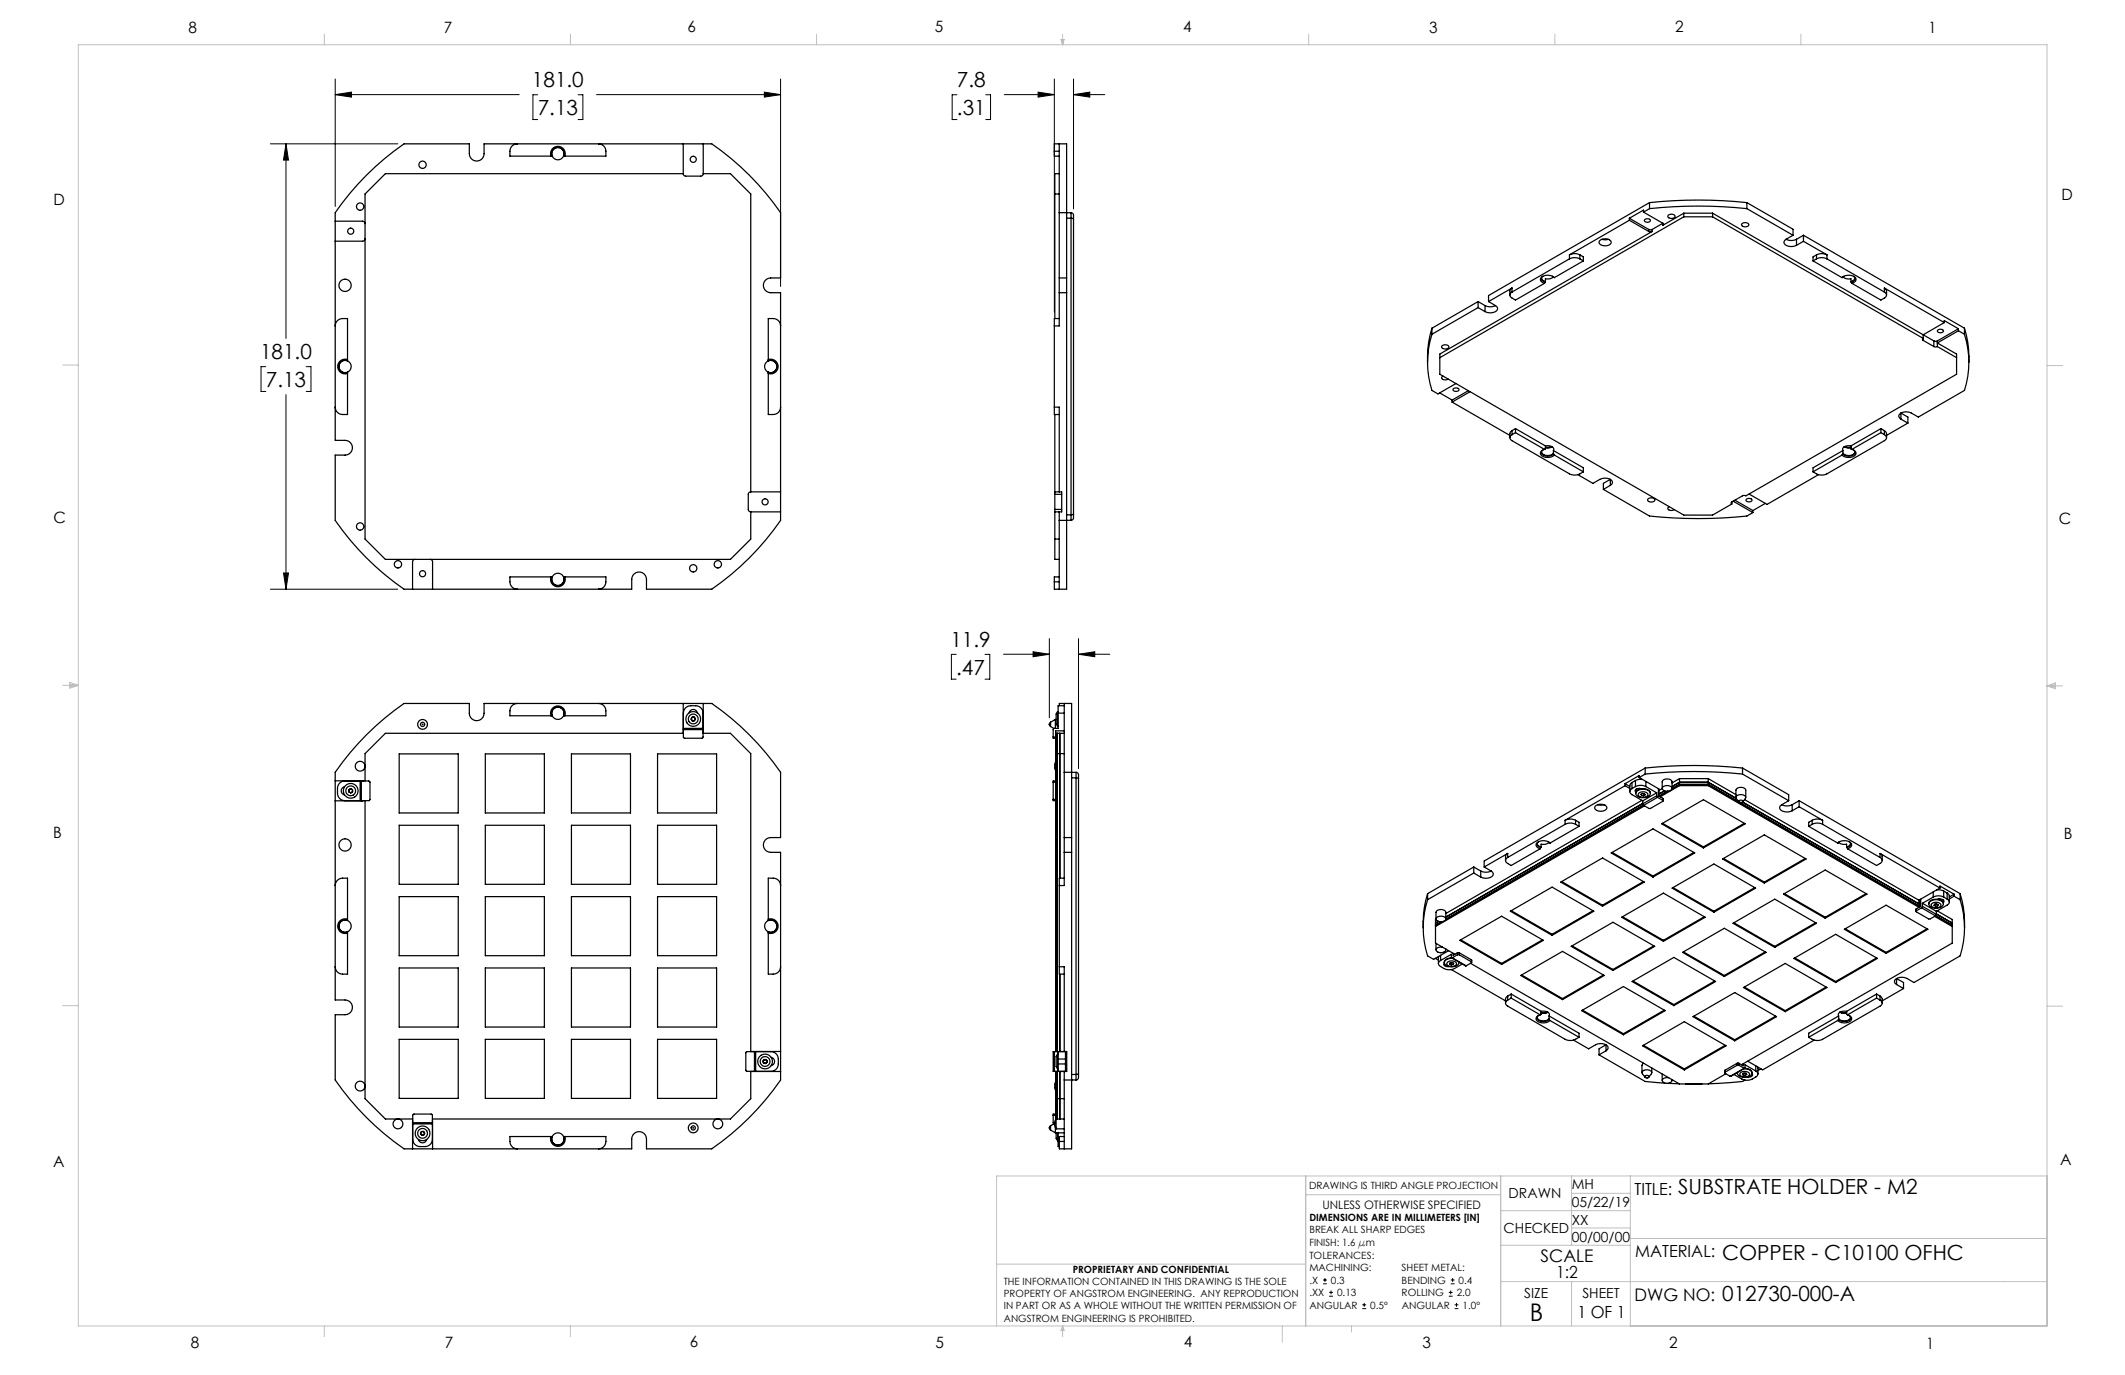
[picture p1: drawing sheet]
<svg xmlns="http://www.w3.org/2000/svg" width="432mm" height="279mm" viewBox="0 0 432 279" stroke-linecap="round" stroke-linejoin="round" font-family="sans-serif">
<g fill="none" stroke="#c0c0c0" stroke-width=".2">
<path d="M15.9 9.1h400.1v260.3h-400.1zM65.9 6.9v2.2M115.9 6.9v2.2M165.9 6.9v2.2M215.6 8h.6l-.3 1.1zM215.7 8l.2 1.1M215.9 6.9v2.2M216 8l-.1 1.1M265.9 6.9v2.2M315.9 6.9v2.2M365.9 6.9v2.2M12.7 74.2h3.2"/>
<path d="M416 74.3h3.1M12.7 139.3h3.2M14.2 139l1.7 .3M14.2 138.7l1.7 .6-1.7 .5zM15.9 139.3l-1.7 .2M416 139.4h3.1M416 139.4l1.7-.6v1.1zM416 139.4l1.7 .2M417.7 139.1l-1.7 .3M12.7 204.4h3.2M416 204.5h3.1M265.3 239v30.4"/>
<path d="M304.9 239v30.4M319.3 239v14M331.3 239v30.4M416 239h-213.5v30.4M202.5 256.9h62.8M265.3 242.8h39.6M304.9 246h26.4M304.9 253h26.4M319.3 242.5h12M319.3 249.5h12M331.3 251.7h84.7M65.9 269.4v2.2"/>
<path d="M115.9 269.4v2.2M215.9 269.4v2.2M215.9 269.4l.3 .9h-.6zM260.6 269.4v3.3M274.6 269.4v1.3M304.9 260.4h111.1M319.3 260.4v9"/>
</g>
<g fill="none" stroke="#000" stroke-width=".2">
<path d="M68.1 19.2l3.3-.5v1zM68.1 19.2h37.4M68.1 16.1v25.8M109.3 19.3h-1v5h1M117.5 19.3h.9v5h-.9M121.2 19.2h37.4M155.3 18.7l3.3 .5-3.3 .5zM158.6 16.1v42.1M194.4 19.3h-.9v5h.9M200.3 19.3h1v5h-1M204.1 19.2h10.1M210.9 18.7l3.3 .5-3.3 .5z"/>
<path d="M214.2 16.1v47.4M218.1 19.2l3.3-.5v1zM218.1 19.2h6.4M218.1 16.1v26.4M54.9 29.2h25.9M58.1 29.2v39.6M58.1 29.2l.5 3.3h-1zM54 74.5h-1v5h1M62.2 74.5h1v5h-1M58.1 80.2v39.5M54.9 119.7h25.9M57.6 116.4h1l-.5 3.3z"/>
<path d="M194.3 133h-1v5h1M200.2 133h.9v5h-.9M203.9 132.9h9.3M209.9 132.4l3.3 .5-3.3 .6zM213.2 129.8v16.1M219.2 132.9l3.3-.5v1.1zM219.2 132.9h6.3M219.2 129.8v26.4M269.2 259.7v.8M295.2 259.7v.8M268.8 260.9h.8M268.8 260.1h.8"/>
<path d="M270.1 263.4h.8M270.1 262.6h.8M270.5 262.2v.8M276.8 265.9h.8M276.8 265.1h.8M277.2 264.8v.7M294.4 263.4h.8M294.4 262.6h.8M294.8 262.2v.8M294.8 260.9h.8M294.8 260.1h.8M295.6 265.9h.7"/>
<path d="M295.6 265.1h.7M296 264.8v.7"/>
</g>
<path d="M57.6 116.4h1l-.5 3.3zM58.1 29.2l.5 3.3h-1zM68.1 19.2l3.3-.5v1zM155.3 18.7l3.3 .5-3.3 .5zM218.1 19.2l3.3-.5v1zM210.9 18.7l3.3 .5-3.3 .5zM219.2 132.9l3.3-.5v1.1zM209.9 132.4l3.3 .5-3.3 .6z" fill="#000"/>
<g fill="none" stroke="#000" stroke-width=".25">
<path d="M74.5 35.6a55 55 0 0 1 7.6-6.4h13.3v2a1.5 1.5 0 0 0 1.5 1.5 1.5 1.5 0 0 0 1.5-1.5v-2h46.2a55 55 0 0 1 14 14v13.3h-2a1.5 1.5 0 0 0-1.5 1.5 1.5 1.5 0 0 0 1.5 1.5h2v46.2a55 55 0 0 1-14 14h-13.2v-2a1.5 1.5 0 0 0-1.5-1.5 1.5 1.5 0 0 0-1.5 1.5v2h-46.3a55 55 0 0 1-14-14v-13.2h2a1.5 1.5 0 0 0 1.5-1.5 1.5 1.5 0 0 0-1.5-1.5h-2v-46.3a55 55 0 0 1 6.4-7.6zM105.1 29.2a1.5 1.5 0 0 0-1.5 1.5v1h8.6M112 31.7a1.5 1.5 0 0 1 1.4-2 1.5 1.5 0 0 1 1.4 2M112.2 31.7a1.29 1.29 0 0 1 1.2-1.8 1.29 1.29 0 0 1 1.2 1.8M112.2 31.7h.1M112.2 31.7a1.25 1.25 0 0 1 1.2-1.7 1.25 1.25 0 0 1 1.1 1.7M112.2 31.7a1.25 1.25 0 0 0 1.2 .8 1.25 1.25 0 0 0 1.1-.8M114.5 31.7h.1M121.6 29.2a1.5 1.5 0 0 1 1.5 1.5v1h-8.5M138.8 35.3l.2 .3 .3 .2h3.2l.3-.2 .1-.3M138.8 35.3h-60.5l-4.1 4.1v70.1l4.1 4.2h70.1l4.2-4.2v-5.5M138.8 29.2v6.1"/>
<path d="M142.9 35.3h5.5l4.2 4.1v60.5M142.9 29.2v6.1M214.2 30.7v-1.5h2.5v27.3M214.2 30.7v1h1M214.2 30.7h1M214.3 39.4h.9M215.2 29.2v14M215.2 35.3h-.9v29.4M68.1 44.9h5.6l.3 .2 .2 .3M74.2 48.5l-.2 .4-.3 .1h-5.6M215.2 56.5v3M215.2 56.5h1.5"/>
<path d="M215.2 59.5h1.5M215.2 59.5v6.7h-1M215.2 43.2v13.3M215.2 43.2h2.4M216.7 56.5v3M216.7 44.3l1.1 .1 .3 .1M216.7 59.5v46.2M217.6 43.2l.4 .2 .1 .3v61.5l-.1 .4-.4 .1M217.6 43.2v62.5M307.2 58.5l-.4 .5v1M307.2 58.5v.8M307.2 58.5l-4.7 2.8"/>
<path d="M313.2 56.5a.79 .79 0 0 0 .8 .7M313.5 56.1l-.3 .5 .1 .3 .7 .4M313.8 57.6l-5.8 3.4-.8-.4a.65 .65 0 0 1-.4-.6 .65 .65 0 0 1 .4-.7M314 57.3l-.2 .3M314 57.2v.1M315.5 56.1l.2 .2M315.6 56.3l-.5 .3h-1.1v.6M315.7 56.3h.1M315.7 56.3l.1 .1M315.8 56.4a2.03 2.03 0 0 0-2.8 .2 .82 .82 0 0 0 .8 1M318.9 51.8a2.34 2.34 0 0 1 2.1 0M318.9 52.6a2.34 2.34 0 0 1 2.1 0"/>
<path d="M318.9 51.8v.8M318.9 52.6l-11.7 6.7M321 51.8l.7 .4v.8M321 51.8v.8M321 52.6l.7 .4M321.7 53l-5.9 3.4M325 49a1.56 1.56 0 0 1 2.4 .2 1.44 1.44 0 0 1-2.5 0zM325.5 48.6l.7 .1 .6-.1M331.1 44.8l-12.2 7M331.1 44.4v.4M331.1 44.4l3.9 2.2M331.1 44.8l3.9 2.2"/>
<path d="M334 43.1l3.9 2.3M334 43.1v-.4l-2.9 1.7M334.2 44.7a.64 .64 0 0 1 .6-.3 .64 .64 0 0 1 .5 .5 .64 .64 0 0 1-.6 .3 .64 .64 0 0 1-.5-.5zM335 46.6h.7M335 47h.7M335 46.6v.4M335.2 42.4a94.8 94.8 0 0 1 19.8 0M335.2 41.2a94.8 94.8 0 0 1 19.8 0M335.2 42.4l-1.2 .7M335.2 41.2v1.2M335.2 41.2l-32.7 18.9v1.2M335.7 47l-43.1 24.9v4.1l49.6 28.7h5.8l3.9-2.3"/>
<path d="M335.7 46.6v.4M337.9 45.4l.1 .2-.1 .2M337.9 45.4l-2.2 1.2M337.9 45.4v.4M338.9 43.8l.7-.3a.54 .54 0 0 1 .7 .6l-.7 .3a.54 .54 0 0 1-.7-.6zM342.2 43.3h5.8M342.2 43.3l-4.3 2.5M342.2 43.3v.8M342.2 44.1h5.8M342.2 44.1l-49.6 28.6M348 44.1l42.8 24.7-.2 .2 .2 .2M348 43.3l42.8 24.7"/>
<path d="M348 43.3v.8M353.9 45.5l.7-.3a.54 .54 0 0 1 .7 .6l-.7 .3a.54 .54 0 0 1-.7-.6zM355 42.4l9.3 5.4M355 41.2v1.2M355 41.2l9.3 5.4v1.2M362.9 48.6l-.4 .6a1.54 1.54 0 0 0 2.1 .8l.4-.2M362.9 48.6a2.32 2.32 0 0 0 2.1 0M364.3 47.8l-1.4 .8M365 48.6v1.2M366.5 49l4.7 2.8M366.5 49l-1.5 .8M366.5 47.8l32.7 18.9"/>
<path d="M366.5 47.8v1.2M366.5 47.8l-1.5 .8M368.4 53l5.9 3.4M369.1 51.8a2.34 2.34 0 0 1 2.1 0M369.1 52.6a2.34 2.34 0 0 1 2.1 0M369.1 51.8l-.7 .4v.8M369.1 52.6l-.7 .4M369.1 51.8v.8M371.2 51.8v.8M371.2 52.6l11.7 6.7M374.3 56.4a2.03 2.03 0 0 1 2.8 .2 .82 .82 0 0 1-.8 1M374.5 56.3l-.2 .1"/>
<path d="M374.5 56.3h.1M374.5 56.3l.6 .3h1v.6M374.7 56.1l-.2 .2M376.1 57.2v.1M376.1 57.3l.2 .3M376.3 57.6l5.9 3.4 .7-.4a.65 .65 0 0 0 .4-.6 .65 .65 0 0 0-.4-.7M376.6 56.1l.3 .5-.1 .3-.7 .4M376.9 56.5a.79 .79 0 0 1-.8 .7M382.9 58.5l.4 .5v1M382.9 58.5l12.2 7.1M382.9 58.5v.8M68.1 66.2a1.5 1.5 0 0 1 1.5-1.5h1v8.6"/>
<path d="M70.6 75.7v8.5a2.03 2.03 0 0 1-2.2-.6l-.3-.9M70.6 73.1a1.5 1.5 0 0 0-2 1.4 1.5 1.5 0 0 0 2 1.4M70.6 73.3a1.29 1.29 0 0 0-1.8 1.2 1.29 1.29 0 0 0 1.8 1.2M70.6 73.3a1.25 1.25 0 0 0-1.7 1.2 1.25 1.25 0 0 0 1.7 1.1M70.6 73.3h.1M70.6 75.6h.1M70.6 73.3a1.25 1.25 0 0 1 .8 1.2 1.25 1.25 0 0 1-.8 1.1M156.1 75.7v8.5a2.03 2.03 0 0 0 2.3-.6l.2-.9M156.1 73.1a1.5 1.5 0 0 1 2 1.4 1.5 1.5 0 0 1-2 1.4M156.1 73.3a1.29 1.29 0 0 1 1.8 1.2 1.29 1.29 0 0 1-1.8 1.2M156.1 73.3a1.25 1.25 0 0 1 1.8 1.2 1.25 1.25 0 0 1-1.8 1.1M156.1 75.7h.1"/>
<path d="M156.1 73.3h.1M156.1 73.3a1.25 1.25 0 0 0-.7 1.2 1.25 1.25 0 0 0 .7 1.1M158.6 66.2a1.5 1.5 0 0 0-1.5-1.5h-1v8.6M214.2 66.2v16.5M215.2 64.7h-1v1.5M291 67.9a18.6 18.6 0 0 0 0 11.4l1.2 .7 3.6-2.1M291 66.7a19.8 19.8 0 0 0-.9 6.9M291 66.7v1.2M292.5 79.8l2.6 1.5M293 70.3l.7-.2a.54 .54 0 0 1 .7 .6l-.7 .2a.54 .54 0 0 1-.7-.6zM293.2 76.4l-.3 .4a.9 .9 0 0 0 1.4 .2M295.3 79a.64 .64 0 0 1 .7-.2 .64 .64 0 0 1 .4 .5 .64 .64 0 0 1-.6 .3 .64 .64 0 0 1-.5-.6z"/>
<path d="M298.4 79.4l-3.3 1.9M298.7 79.6l-3.6 2.1M300.3 62.5l-9.3 5.4M300.3 62.5l1.5 .8M300.3 61.3v1.2M300.3 61.3l-9.3 5.4M300.3 61.3l1.5 .8M301.8 62.1a2.34 2.34 0 0 0 2.1 0M301.8 62.1v1.2M302.5 61.3l1.4 .8M303.9 62.1l.4 .5a1.54 1.54 0 0 1-2.1 .9l-.4-.2M390.8 69.2l2.2 1.2"/>
<path d="M390.8 68v1.2M390.8 68l2.2 1.3M393 70.4h.7M393 69.3h.7M393 69.3v1.1M393.7 70.4l3.9 2.3M393.7 69.3v1.1M393.7 67.1a.64 .64 0 0 1 .7-.2 .64 .64 0 0 1 .5 .5 .64 .64 0 0 1-.7 .2 .64 .64 0 0 1-.5-.5zM395.1 65.6l-4.3 2.4M395.1 65.6v-.5l2.9 1.7M398 67.2l-4.3 2.5 3.9 2.2v4.1l-42.8 24.8-.7-.1-2.2 1.3M398 67.2l1.2 .7"/>
<path d="M398 66.8v.4M398 66.8l-4.3 2.5M399.2 67.9a18.6 18.6 0 0 1 0 11.4l-9.4 5.5a3.3 3.3 0 0 0-3.3-1l-.6 .5-.1 .3 .5 .6M399.2 66.7a19.8 19.8 0 0 1 .9 6.9M399.2 66.7v1.2M152.6 99.9l-.4 .2-.1 .3v3.2l.2 .3 .3 .1M152.6 99.9h6M214.2 82.7v1.5h1M214.2 82.7h1v17.2M214.3 99.9v.5M214.3 99.9h1.4v4.1h-1.4M214.3 84.2v15.7"/>
<path d="M295.1 81.7l11.7 6.8M295.1 81.3v.4M307.2 87.5l-.4 .4v1M307.2 88.3a.65 .65 0 0 0-.4 .6 .65 .65 0 0 0 .4 .6l11.7 6.8a2.56 2.56 0 0 0 2.8-.4M307.2 87.5v.8M308 87.1l6 3.5M308 87.1l-.8 .4M308 87.9l-.8 .4M308 87.9l5.8 3.4M308 87.1v.8M313.2 91.9a1.49 1.49 0 0 0 2.5 .2M313.5 91.4l-.3 .5a1.53 1.53 0 0 0 2.5 .3"/>
<path d="M313.8 91.3a.82 .82 0 0 0-.8 1 1.99 1.99 0 0 0 2.8 .2M314 90.6h1.1a.66 .66 0 0 1 .6 .9M314 90.6v.6l-.2 .1M314 90.9l1.4-.1-.7 .2-.7-.1M315.4 90.8l-.4 .2h-1M315.7 92.1v.1M315.7 91.5l6 3.6v.8M315.7 91.5v.6M315.7 92.2l.1 .3M315.8 92.5l5.9 3.4M320.6 96.5l3.1 1.7a3.3 3.3 0 0 1 3.3-.9l.6 .5 .1 .3-.5 .5M325.8 99.4l9.4 5.5a94.8 94.8 0 0 0 19.8 0l1.2-.7"/>
<path d="M327.2 98.6l-1.4 .8M327.2 98.6v-1.2l-1.4 .8v1.2M369.5 96.5l-10.4 6-3.7-2.1M374.3 92.5l-5.9 3.4M374.5 92.2l-.2 .3M374.5 92.1v.1M374.5 91.5l-6.1 3.6v.8M374.5 91.5v.6M374.8 90.8l1.3 .1M376.1 90.6h-1a.66 .66 0 0 0-.6 .9M376.1 90.6v.6l.2 .1M376.1 90.9l-1.4-.1 .5 .2h.9"/>
<path d="M376.3 91.3a.82 .82 0 0 1 .8 1 1.99 1.99 0 0 1-2.8 .2M376.6 91.4l.3 .5a1.53 1.53 0 0 1-2.4 .3M376.9 91.9a1.49 1.49 0 0 1-2.4 .2M382.2 87.1l.7 .4M382.2 87.1l-6.1 3.5M382.2 87.1v.8M382.2 87.9l-5.9 3.4M382.2 87.9l.7 .4M382.9 87.5l.4 .4v1M382.9 88.3a.65 .65 0 0 1 .4 .6 .65 .65 0 0 1-.4 .6l-11.7 6.8a2.56 2.56 0 0 1-2.8-.4M382.9 87.5v.8M386.3 85.2l1.4 .8"/>
<path d="M386.3 85.2v-1.3l1.4 .9v1.2M387.7 86l-4.4 2.5M84.3 113.7l-.3 .1-.2 .4v5.5M87.4 113.7l.4 .1 .1 .4v5.5M112 117.2a1.5 1.5 0 0 0 1.4 2 1.5 1.5 0 0 0 1.4-2M112.2 117.2h-8.6a2.03 2.03 0 0 0 .7 2.3l.8 .2M112.2 117.2a1.29 1.29 0 0 0 1.2 1.8 1.29 1.29 0 0 0 1.2-1.8M112.2 117.2h.1M112.2 117.2a1.25 1.25 0 0 0 1.2 1.8 1.25 1.25 0 0 0 1.1-1.8M112.2 117.2a1.25 1.25 0 0 1 1.2-.7 1.25 1.25 0 0 1 1.1 .7M114.5 117.2h.1M114.6 117.2h8.5a2.03 2.03 0 0 1-.7 2.3l-.8 .2"/>
<path d="M152.6 104h6M214.2 118.2h1M214.3 103.5v.5M214.3 104v9.7h.9M214.3 109.5h.9M214.3 100.4v3.1M214.3 100.4h1.4M214.3 103.5h1.4M215.2 105.7v14M215.2 117.2h-1v1M215.2 104v1.7M215.2 105.7h1.5"/>
<path d="M216.7 105.7v14h-2.5v-1.5M216.7 105.7h.9M218.1 104.4l-.3 .2h-1.1M334.8 101.4l.7-.2a.54 .54 0 0 1 .7 .6l-.7 .2a.54 .54 0 0 1-.7-.6zM339.2 103l-.3 .3a.9 .9 0 0 0 1.3 .3M351.9 102l-.1 .2 .1 .2M351.9 102v.4M352.2 101.8l4 2.4M352.5 101.6l3.7 2.1M354.8 101.5a.64 .64 0 0 1 .7-.3 .64 .64 0 0 1 .5 .6 .64 .64 0 0 1-.7 .2 .64 .64 0 0 1-.5-.5zM356.2 103.7v.5M358.7 102.3l-2.5 1.4"/>
<path d="M68.1 158.7h5.8M70 159.9a.85 .85 0 0 0-.7 .8 .85 .85 0 0 0 .7 .8M73.2 158.7h.2M73.2 158.7v4h.2v-4M73.2 158.7h-3.1a1.5 1.5 0 0 0-1.5 1.5 2.03 2.03 0 0 0 .6 2.2l.9 .3M73.4 158.7h1.5l.3 .1v3.6l-.1 .3h-7M74.5 149.3a55 55 0 0 1 7.6-6.4h13.3v2a1.5 1.5 0 0 0 1.5 1.5 1.5 1.5 0 0 0 1.5-1.5v-2h46.2a55 55 0 0 1 14 14v13.3h-2a1.5 1.5 0 0 0-1.5 1.5 1.5 1.5 0 0 0 1.5 1.5h2v46.3a55 55 0 0 1-14 13.9h-13.2v-2a1.5 1.5 0 0 0-1.5-1.5 1.5 1.5 0 0 0-1.5 1.5v2h-46.3a55 55 0 0 1-14-13.9v-13.3h2a1.5 1.5 0 0 0 1.5-1.5 1.5 1.5 0 0 0-1.5-1.5h-2v-46.3a55 55 0 0 1 6.4-7.6zM81.1 153.2h12v12h-12zM98.6 153.2h12v12h-12zM105.1 142.9a1.5 1.5 0 0 0-1.5 1.5v1h8.6M112 145.4a1.5 1.5 0 0 1 1.4-2 1.5 1.5 0 0 1 1.4 2M112.2 145.4a1.29 1.29 0 0 1 1.2-1.7 1.29 1.29 0 0 1 1.2 1.7"/>
<path d="M112.2 145.4h.1M112.2 145.4a1.25 1.25 0 0 1 1.2-1.7 1.25 1.25 0 0 1 1.1 1.7M112.2 145.4a1.25 1.25 0 0 0 1.2 .8 1.25 1.25 0 0 0 1.1-.8M114.5 145.4h.1M116.1 153.2h12v12h-12zM121.6 142.9a1.5 1.5 0 0 1 1.5 1.5v1h-8.5M133.6 153.2h12v12h-12zM138.8 142.9v6.1M138.9 148.3v1.5l.2 .2h3.6l.2-.2v-1.5M138.9 148v.3M138.9 148v-3.1a1.5 1.5 0 0 1 1.5-1.5 2.03 2.03 0 0 1 2.2 .7l.3 .8v3.1M138.9 149h-60.6l-4.1 4.1v5.6"/>
<path d="M138.9 148.3h4M138.9 148h4M140 144.8a.85 .85 0 0 1 .9-.6 .85 .85 0 0 1 .8 .6M140.6 145.7h.5l.2 .4-.2 .4h-.4l-.3-.4zM142.9 148v.3M142.9 149h5.5l4.2 4.1v60.6M142.9 142.9v6.1M213.2 147.2l.3 .4M213.2 147.2h.1M213.5 146.8l-.3 .4M213.5 146.8v.8M213.5 147.6l.7 .4"/>
<path d="M214 149.8v.2h.5M214 158.9v3.5M214 158.9h.5M214 149.8h.5M214.5 146.2v1.8M214.5 146.2h.1M214.5 146.2l-1 .6M214.5 154.8l-.2 .6 .2 1.2M214.5 158.7h-.5v.2M214.5 149h1.8M214.5 153.1h.3M214.8 152.9h.1"/>
<path d="M214.8 149v64.7M214.9 153.1h1.4M214.9 149v64.7M214.9 144.6v3M214.9 144.6a3.9 3.9 0 0 0-.3 2.2l.3 .8M214.9 147.6h.1M214.9 144.6h.1M215 144.9v3.1l-1 .1v1.7M215 144.9h1.3M215.3 143.4v-.5h2.5v27.3M215.4 149v29.4M216.3 143.4h-1.3v1.5"/>
<path d="M216.3 142.9v14M216.3 148.5h-1.8v65.2M216.3 156.9v13.3M216.3 156.9h2.4M217.8 158.1h1l.4 .2M218.7 156.9l.3 .2 .2 .3v61.5l-.2 .4-.3 .1M218.7 156.9v62.5M330.2 159.7l-12.2 7M330.2 159.2v.5M330.2 159.2l1 .6M330.2 159.7l1 .5M331.6 159l-.4 .5v1.4"/>
<path d="M331.6 159v1.2M332.3 159.8a2.34 2.34 0 0 1 2.1 0M332.3 159.8l-.7 .4M332.3 158.6v1.2M332.3 158.6l-.7 .4M333.1 158v-.4l-2.9 1.6M333.1 158l3.9 2.3M333.7 158.4h-.6l-.8 .2M334.3 157.3a94.8 94.8 0 0 1 19.8 0M334.3 156.1a94.8 94.8 0 0 1 19.8 0M334.3 157.3l-1.2 .7M334.3 156.1v1.2"/>
<path d="M334.3 156.1l-32.7 18.9v1.2M334.4 159.8l2.2 1.3M334.4 158.8v1M337.8 160a1.24 1.24 0 0 1 2 .2 1.15 1.15 0 0 1-2 0zM339.8 159.8l1.5-.8h5.8l5.7 3.2M341.3 159.4l-1.5 .8v-1.3a1.16 1.16 0 0 0-2 0v1.3l-.7 .4M341.3 159.4l-1.6 .9M341.3 159.6h5.8M341.3 158.2v1.2M341.3 159.4v.2M341.3 159.4h5.8M341.3 159.6l-4 2.3"/>
<path d="M341.3 158.2h5.8M341.3 158.2l-1.5 .9M347.1 159.4l43 24.9M347.1 158.2v1.2M347.1 159.4v.2M347.1 159.6l42.8 24.8M347.1 159.4l6.3 3.6M347.1 158.2l5.6 3.3M354.1 157.3l9.4 5.4M354.1 156.1v1.2M354.1 156.1l9.4 5.4v1.2M68.1 179.9a1.5 1.5 0 0 1 1.5-1.5h1v8.6"/>
<path d="M70.9 160.5l.3-.2 .4 .2v.4l-.3 .2-.4-.2zM73.9 162.7h-.2M74.2 162.7v60.6l4.1 4.1h5.6M81.1 167.7h12v12h-12zM98.6 167.7h12v12h-12zM116.1 167.7h12v12h-12zM133.6 167.7h12v12h-12zM158.6 179.9a1.5 1.5 0 0 0-1.5-1.5h-1v8.6M214 162.4v.3h.5M214 162.4h.5M214.8 165.4h.1M214.8 179.9h.1"/>
<path d="M214.8 167.4h.1M215.3 179.9v16.5M216.3 178.4h-1v1.5M216.3 170.2v3M216.3 170.2h1.5M216.3 173.2h1.5M216.3 173.2v6.7h-1M217.8 173.2v60.2h-2.5v-1.5M217.8 170.2v3M299.5 177.4l-9.4 5.4M299.5 177.4l1.4 .8M299.5 176.2v1.2"/>
<path d="M299.5 176.2l-9.4 5.4M299.5 176.2l1.4 .8M300.9 177a2.34 2.34 0 0 0 2.1 0M300.9 177v1.2M301.6 176.2l1.4 .8M303 177l.4 .5a1.54 1.54 0 0 1-2.1 .9l-.4-.2M306.4 173.4l-.4 .5-.1 .9M306.4 173.4v.8M306.4 173.4l-4.8 2.8M312.4 171.4a.79 .79 0 0 0 .8 .7M312.6 171l-.3 .5 .1 .3 .7 .4M313 172.5l-5.9 3.4-.7-.4a.65 .65 0 0 1-.5-.7 .65 .65 0 0 1 .5-.6"/>
<path d="M313.1 172.2l-.1 .3M313.2 172.1l-.1 .1M314.6 171l.2 .2M314.8 171.2l-.6 .3h-1v.6M314.8 171.2h.1M314.8 171.2l.2 .1M315 171.3a2.03 2.03 0 0 0-2.8 .2 .82 .82 0 0 0 .8 1M317.1 179.2l8.5-4.9 8.5 4.9-8.5 4.9zM317.3 179.1l8.3 4.8M318 166.7a2.34 2.34 0 0 1 2.2 0M318 167.5a2.34 2.34 0 0 1 2.2 0M318 166.7v.8"/>
<path d="M318 167.5l-11.6 6.7M320.2 166.7l.7 .4v.8M320.2 167.5l.7 .4M320.2 166.7v.8M320.9 167.9l-5.9 3.4M324.1 163.9a1.56 1.56 0 0 1 2.4 .2 1.44 1.44 0 0 1-2.5 0zM324.6 163.5l.7 .1 .6-.1M327.4 173.3l8.5-4.9 8.5 4.9-8.5 4.9zM327.6 173.2l8.3 4.8M331.6 160.2a.65 .65 0 0 0-.4 .7 .65 .65 0 0 0 .4 .6l2.2 1.2M332.4 161.2v-.1a1.73 1.73 0 0 1 3 0v.1M332.5 160.9a2.02 2.02 0 0 1 2.8 .1 .79 .79 0 0 1-.7 1 1.61 1.61 0 0 1-2.2-.8z"/>
<path d="M332.5 160.3v.5M333 161.1a1.32 1.32 0 0 1 1.9 .3 1.08 1.08 0 0 1-1.9 .4l-.1-.5zM333.1 160.2v.2M333.4 160.2l-.2 .2M333.6 161.6l-.2-.2 .3-.2 .5 .1 .1 .2-.3 .2M333.6 161.6l.4 .1M333.6 161.3v.3M333.6 160.3l-.2-.1a.71 .71 0 0 0-.7 0 .71 .71 0 0 0-.4 .7l.1 .1M333.6 162.6l-39.8 23M333.8 163.3l.2 .3M333.8 162.7v.6M333.8 163.3l-40 23.1"/>
<path d="M333.9 163.6l-40.1 23.2M333.9 179.1l-8.3 4.8M334 163.6l-40.2 23.3M334 161.3v.4M334.2 163.8l-42.5 24.5M335.9 178v.2M336.6 161.7l.2 .3M336.6 161.1l-2.8 1.6M336.6 161.1v.6M336.6 161.7l-2.8 1.6M336.8 162l1.1 .6M336.8 162l-2.8 1.6"/>
<path d="M337 160.3v1.4l.9 .5M337 160.3l.1 .3M337.1 160.4v1.4l1.9-1M337.7 167.4l8.4-4.9 8.5 4.9-8.5 4.9zM337.8 167.3l8.3 4.8M337.9 162.6v.2l-2.6 1.5-1.3-.7M337.9 162.2v.5M337.9 162.2v.4M338.3 160.7l-1.2 .6M338.8 160.8l-1.7 .9M344.2 173.2l-8.3 4.8M346.1 172.1v.2"/>
<path d="M350 174.5l8.5-4.9 8.5 4.9-8.5 4.9zM350.2 174.4l8.3 4.8M352.7 162v-1.4a1.15 1.15 0 0 1 2 0v1.4M352.8 162.3v-.1a.97 .97 0 0 1 1.5-.7l.4 .4v.2l-.6 .8M352.8 162.3l.5 .6M353.3 162.9a.5 .5 0 0 0 .8 0M353.3 162.9a.4 .4 0 0 1 .4-.3 .4 .4 0 0 1 .4 .3M353.6 163.1l36.5 21.1M354.1 163l36 20.8M354.4 167.3l-8.3 4.8M354.5 162.5l35.4 20.4M358.5 179.2v.2"/>
<path d="M362 163.5l-.4 .6a1.54 1.54 0 0 0 2.1 .8l.5-.2M362 163.5a2.32 2.32 0 0 0 2.2 0M363.5 162.7l-1.5 .8M364.2 163.5v1.2M365.6 163.9l4.8 2.8M365.6 163.9l-1.4 .8M365.6 162.7l32.7 18.9M365.6 162.7v1.2M365.6 162.7l-1.4 .8M366.8 174.4l-8.3 4.8M367.5 167.9l5.9 3.4M368.2 166.7a2.35 2.35 0 0 1 2.2 0"/>
<path d="M368.2 167.5a2.35 2.35 0 0 1 2.2 0M368.2 166.7l-.7 .4v.8M368.2 167.5l-.7 .4M368.2 166.7v.8M370.4 166.7v.8M370.4 167.5l11.6 6.7M373.4 171.3a2.03 2.03 0 0 1 2.8 .2 .82 .82 0 0 1-.8 1M373.6 171.2l-.2 .1M373.6 171.2h.1M373.6 171.2l.6 .3h1v.6M373.8 171l-.2 .2M375.2 172.1l.1 .1"/>
<path d="M375.3 172.2l.1 .3M375.4 172.5l5.9 3.4 .7-.4a.65 .65 0 0 0 .5-.7 .65 .65 0 0 0-.5-.6M375.8 171l.3 .5-.1 .3-.7 .4M376 171.4a.79 .79 0 0 1-.8 .7M382 173.4l.4 .5 .1 .9M382 173.4l12.2 7M382 173.4v.8M70.6 189.4v8.5a2.03 2.03 0 0 1-2.2-.6l-.3-.9M70.6 186.8a1.5 1.5 0 0 0-2 1.4 1.5 1.5 0 0 0 2 1.4M70.6 187a1.29 1.29 0 0 0-1.8 1.2 1.29 1.29 0 0 0 1.8 1.2M70.6 187a1.25 1.25 0 0 0-1.7 1.2 1.25 1.25 0 0 0 1.7 1.1M70.6 187h.1"/>
<path d="M70.6 189.3v.1M70.6 187a1.25 1.25 0 0 1 .8 1.2 1.25 1.25 0 0 1-.8 1.1M81.1 196.7h12v12h-12zM81.1 182.2h12v12h-12zM98.6 196.7h12v12h-12zM98.6 182.2h12v12h-12zM116.1 196.7h12v12h-12zM116.1 182.2h12v12h-12zM133.6 182.2h12v12h-12zM133.6 196.7h12v12h-12zM156.1 186.8a1.5 1.5 0 0 1 2 1.4 1.5 1.5 0 0 1-2 1.4M156.1 187a1.29 1.29 0 0 1 1.8 1.2 1.29 1.29 0 0 1-1.8 1.2"/>
<path d="M156.1 189.4v8.5a2.03 2.03 0 0 0 2.3-.6l.2-.9M156.1 187a1.25 1.25 0 0 1 1.8 1.2 1.25 1.25 0 0 1-1.8 1.1M156.1 189.3v.1M156.1 187h.1M156.1 187a1.25 1.25 0 0 0-.7 1.2 1.25 1.25 0 0 0 .7 1.1M214.8 196.4h.1M214.8 181.9h.1M214.8 194.4h.1M215.3 196.4v1.5h1M215.3 196.4h1v17.3M215.4 197.9v15.8M290.1 182.8a18.6 18.6 0 0 0 0 11.4l1.2 .7 3.1-1.7"/>
<path d="M290.1 181.6a19.8 19.8 0 0 0-.9 6.9M290.1 181.6v1.2M291.7 194.7l.6 .4M291.8 186.7v-1.3a1.13 1.13 0 0 1 2 0v1.3M291.8 191.7v1.3M291.8 186.8h-.1v4.8l3.9 2.3M292.3 187.2l-.6 .4M292.3 194.4v1.4M292.7 195.2a.65 .65 0 0 0-.4 .6 .65 .65 0 0 0 .4 .6 2.58 2.58 0 0 0 2.9 .4l1.5-.9M292.7 194.1v1.1M292.8 187.3l-1.1 .7M293 187.3l-1.3 .8"/>
<path d="M293.1 192.5a.82 .82 0 0 0-.8 0 .82 .82 0 0 0-.4 .7l.7 .4 .8-.2M293.4 187.2a1.11 1.11 0 0 1-1.6-.5 1.15 1.15 0 0 1 2 0l-.4 .5M293.5 195.7l-.1 .2a.84 .84 0 0 0 1.1 .5M293.7 192.8v.4l-.3 .2M293.8 192.9v.1M294.2 195.5a1.32 1.32 0 0 1 1.8 .2 1.08 1.08 0 0 1-1.9 .4l-.1-.4zM294.9 195.6v.5M294.9 197l11 6.4M295 194.6l2.9 1.7M295 194.6a1.17 1.17 0 0 0-1.5 1M295.1 194.6h-.2v-.7l-2.2 1.3M295.1 194.6l2.8 1.7"/>
<path d="M295.1 194.7h-.1a1.32 1.32 0 0 0-1.5 1 1.88 1.88 0 0 0 2.9 .1l.1-.3M295.3 196l.1-.2-.3-.2-.4 .1-.1 .2 .3 .2M295.3 196l-.4 .1M295.3 195.7v.3M296.2 194h.3M296.2 193.6h.3M296.2 194l-1.1 .6M296.2 193.6v.4M296.2 193.6l-.9 .5v-.4M296.5 195.5v.1M296.5 194l2.5 1.4M296.5 193.6v.4"/>
<path d="M296.5 193.6l2.5 1.4M296.6 191.1l8.5-4.9 8.5 4.9-8.5 4.9zM296.8 191l8.3 4.8M298.8 195.7l42.5 24.6h5.8l3.6-2.1M299 195.4v.2l-1.1 .7M299 195l.1 .5M299 195v.4M305.1 195.8v.2M306.9 185.2l8.5-4.9 8.5 4.9-8.5 4.9zM307.1 185.1l8.3 4.8M309 198.2l8.5-4.9 8.5 4.9-8.5 4.9zM309.2 198.1l8.3 4.8"/>
<path d="M313.4 191l-8.3 4.8M315.4 189.9v.2M319.3 192.3l8.5-4.9 8.4 4.9-8.4 4.9zM319.4 192.2l8.4 4.8M323.7 185.1l-8.3 4.8M325.6 183.9v.2M325.8 198.1l-8.3 4.8M327.8 197v.2M329.5 186.4l8.5-4.9 8.5 4.9-8.5 4.9zM329.7 186.3l8.3 4.8M331.6 199.4l8.5-4.9 8.5 4.9-8.5 4.9zM331.8 199.3l8.3 4.8"/>
<path d="M336.1 192.2l-8.3 4.8M338 191.1v.2M339.8 180.5l8.5-4.9 8.4 4.9-8.4 4.9zM340 180.4l8.3 4.8M341.9 193.5l8.5-4.9 8.5 4.9-8.5 4.9zM342.1 193.4l8.3 4.8M346.3 186.3l-8.3 4.8M348.3 185.2v.2M348.4 199.3l-8.3 4.8M350.4 198.2v.2M352.1 187.6l8.5-4.9 8.5 4.9-8.5 4.9zM352.3 187.5l8.3 4.8"/>
<path d="M356.6 180.4l-8.3 4.8M358.7 193.4l-8.3 4.8M360.6 192.3v.2M362.4 181.7l8.5-4.9 8.5 4.9-8.5 4.9zM362.6 181.6l8.3 4.8M364.5 194.7l8.5-4.8 8.5 4.8-8.5 4.9zM364.7 194.6l8.3 4.8M368.9 187.5l-8.3 4.8M370.9 186.4v.2M373 199.4v.2M374.8 188.8l8.5-4.9 8.4 4.9-8.4 4.9zM375 188.7l8.3 4.8"/>
<path d="M379.2 181.6l-8.3 4.8M381.3 194.6l-8.3 4.8M383.3 193.5v.2M389.4 185.1v.2l2.6 1.4 1.3-.6 .2-.3M389.4 184.7l-.1 .5M389.4 184.7v.4M389.9 182.9v.8M389.9 182.9l.2 .2M390.1 182.8v1.4M390.3 182.7v1.5l-.9 .5M390.5 184.5l-1.1 .6M390.5 184.5l6.2 3.6"/>
<path d="M390.6 184.2l-.1 .3M390.6 183.5l2.9 1.7M390.6 183.5v.7M390.6 184.2l2.9 1.6M391.6 188.7l-8.3 4.8M391.9 183.7a1.19 1.19 0 0 1 1.6-1 1.12 1.12 0 0 1 1.4 1M392.1 183.2a1.98 1.98 0 0 1 2.8 .4 1.47 1.47 0 0 1-2.1 .9 .88 .88 0 0 1-.9-1zM392.6 183.6a1.32 1.32 0 0 1 1.8 .2 1.08 1.08 0 0 1-1.8 .4l-.2-.4zM392.8 182.3a2.34 2.34 0 0 1 2.2 0M392.8 182.3l-2.2 1.2M392.8 181.2v1.1M393.1 186.2l3.6 2.1"/>
<path d="M393.3 183.7v.5M393.4 186.1l3.3 1.9M393.5 185.2v.6M393.5 185.7l3.2 1.9M393.5 180.8h.7l.8 .3M393.6 185.1l3.1 1.7v4.8l-42.8 24.8M393.7 182.7h.2a.71 .71 0 0 1 .7 0 .71 .71 0 0 1 .4 .6l-.1 .1M393.7 184.1l.1-.3-.3-.1h-.4l-.1 .3 .3 .2M393.7 184.1l-.4 .1M393.7 183.8v.3M393.9 182.7l.2 .1M394.2 182.7v.1"/>
<path d="M394.2 180.4l-4.3 2.5M394.2 180.4v-.4l2.9 1.7M394.8 182.8v.4M395 182.3l.7 .4M395 181.1v1.2M395 181.1l.7 .4M395.7 182.7a.65 .65 0 0 1 .4 .6 .65 .65 0 0 1-.4 .6l-2.2 1.3M395.7 181.5l.4 .4v1.4M395.7 181.5v1.2M397.1 182.1l1.2 .7M397.1 181.7v.4M397.1 181.7l-1 .6"/>
<path d="M397.1 182.1l-1 .6M398.3 182.8a18.6 18.6 0 0 1 0 11.4l-9.4 5.4a3.3 3.3 0 0 0-3.3-.9l-.6 .5 .1 .6 .3 .3M398.3 181.6a19.8 19.8 0 0 1 .9 6.9M398.3 181.6v1.2M81.1 211.2h12v12h-12zM98.6 211.2h12v12h-12zM116.1 211.2h12v12h-12zM133.6 211.2h12v12h-12zM152.6 217.7v5.6l-4.2 4.1h-60.5M152.6 217.7h6M152.6 213.7h6M153.3 213.7h-1.5l-.2 .2v3.6l.2 .2h1.5"/>
<path d="M153.3 213.7h.3M153.3 217.7h.3M153.3 213.7v4M153.6 213.7h3.1a1.5 1.5 0 0 1 1.5 1.5 2.03 2.03 0 0 1-.7 2.2l-.8 .3h-3.1M153.6 213.7v4M155.1 215.5l.3-.2 .4 .2v.4l-.3 .2-.4-.2zM156.7 214.9a.85 .85 0 0 1 .7 .8 .85 .85 0 0 1-.7 .8M214.3 213.7h2.2v1.5M214.3 213.7h-.3v4h.3M214.3 213.7v4M214.5 219.8l-.2 .6 .2 1.2M214.5 217.7v9.8"/>
<path d="M214.8 208.9h.1M214.8 210.9h.1M214.8 217.7v9.7M214.9 217.7v9.7M214.9 214.2v3M214.9 214.2a3.6 3.6 0 0 0-.3 2.3l.3 .7M214.9 217.2h.1M214.9 214.2h.1M215 216.2v1.5M215 213.7v1.5M215 216.2h1.5M215 215.2h1.5"/>
<path d="M215 215.2v1M215.4 213.7h1.4v4h-1.4M215.4 217.7v9.7M216.3 219.5v13.9M216.3 217.7v1.8M216.5 216.2v1.5h-2.2M216.5 214.2h.3M216.5 216.4h.3M216.5 214.9h.3M216.5 215.2v1M216.5 217.2h.3M218.7 219.4l-2.4 .1"/>
<path d="M219.2 218.1l-.4 .2h-1M306.4 202.4l-.4 .4-.1 1M306.4 203.2a.65 .65 0 0 0-.5 .6 .65 .65 0 0 0 .5 .6l11.6 6.8a2.56 2.56 0 0 0 2.9-.4M306.4 202.4v.8M307.1 202l6.1 3.5M307.1 202l-.7 .4M307.1 202.8l-.7 .4M307.1 202.8l5.9 3.4M307.1 202v.8M312.4 206.7a1.49 1.49 0 0 0 2.4 .3M312.6 206.3l-.3 .5a1.53 1.53 0 0 0 2.5 .3M313 206.2a.82 .82 0 0 0-.8 1 1.99 1.99 0 0 0 2.8 .2"/>
<path d="M313.2 205.5h1a.66 .66 0 0 1 .6 .9M313.2 205.5v.6l-.2 .1M314.5 205.7l-1.3 .1M314.5 205.7l-.7 .2-.6-.1M314.5 205.7l-.4 .2h-.9M314.8 207v.1M314.8 206.4l6.1 3.6v.8M314.8 206.4v.6M314.8 207.1l.2 .3M315 207.4l5.9 3.4M317.5 202.9v.2M319.7 211.3l3.1 1.8a3.3 3.3 0 0 1 3.3-.9l.6 .5 .1 .3-.5 .5"/>
<path d="M321.4 205.4l8.5-4.9 8.5 4.9-8.5 4.9zM321.6 205.3l8.3 4.8M324.9 214.3l9.4 5.5 4 .3M326.3 213.5v-1.2l-1.4 .8v1.2M326.3 213.5l-1.4 .8M329.9 210.1v.2M333.8 212.5l8.4-4.9 8.5 4.9-8.5 4.9zM333.9 212.4l8.3 4.8M334 216.1l-.3 .3-.1 1.6M334.3 218.9a.5 .5 0 0 0 .7 0M334.3 218.9l-.6-.8a.97 .97 0 0 1 1.5-.6l.3 .1 .1 .4-.6 .9M334.3 218.9a.4 .4 0 0 1 .3-.4 .4 .4 0 0 1 .4 .4"/>
<path d="M335.6 217v1M337.8 218.2v1.3M338.2 205.3l-8.3 4.8M339.1 219a.82 .82 0 0 0-.9 0 .82 .82 0 0 0-.4 .8 1.23 1.23 0 0 0 2-.3l-.1-.1M339.8 219.4v.1M340.1 204.1v.2M342.2 217.2v.2M344 206.6l8.5-4.9 8.5 4.9-8.5 4.9zM344.2 206.5l8.3 4.8M350.5 217.9v.2l1.1 .6M350.5 217.5l-.1 .5M350.5 217.5v.4"/>
<path d="M350.6 212.4l-8.4 4.8M352.5 211.3v.2M353 216.5h.3M353 216.1h.3M353 216.1v.4M353 216.5l-2.5 1.4M353 216.1l-2.5 1.4M353 218h.1M353.3 216.5l1.1 .6M353.3 216.1v.4M353.3 216.1l.9 .5v-.4M353.7 218a1.32 1.32 0 0 1 1.8 .2 1.08 1.08 0 0 1-1.8 .4l-.2-.2z"/>
<path d="M354.2 218.5l-.1-.3 .3-.2 .4 .1 .1 .2-.3 .2M354.2 218.5h.4M354.2 218.1v.4M354.3 200.7l8.5-4.9 8.4 4.9-8.4 4.9zM354.4 217.2a1.46 1.46 0 0 1 1.6 .9 1.85 1.85 0 0 1-2.9 .2l-.1-.3M354.4 217.1l.2-.1v-.6l2.2 1.2M354.4 217.1l-2.8 1.6M354.4 200.6l8.4 4.8M354.6 219.5l-.5 .3-6.9 .4M354.6 218.1v.4M356 218.1l.1 .3a.84 .84 0 0 1-1.1 .5M356 218a1.21 1.21 0 0 0-1.5-.9l-2.9 1.6"/>
<path d="M356.8 217.6a.65 .65 0 0 1 .4 .6 .65 .65 0 0 1-.4 .6 2.59 2.59 0 0 1-2.9 .5l-1.5-1M356.8 216.6v1M357.2 216.8v1.4M357.8 217.2l-.6 .3M360.8 206.5l-8.3 4.8M362.8 205.4v.2M368.6 211.3l-10.4 6.1-3.1-1.8M371.1 200.6l-8.3 4.8M373.4 207.4l-5.9 3.4M373.6 207.1l-.2 .3M373.6 207v.1M373.6 206.4l-6.1 3.6v.8"/>
<path d="M373.6 206.4v.6M373.9 205.7h.1M373.9 205.7l.4 .2h.9M373.9 205.7l.6 .2 .7-.1M373.9 205.7l1.3 .1M375.2 205.5h-1a.66 .66 0 0 0-.6 .9M375.2 205.5v.6l.2 .1M375.4 206.2a.82 .82 0 0 1 .8 1 1.99 1.99 0 0 1-2.8 .2M375.8 206.3l.3 .5a1.53 1.53 0 0 1-2.5 .3M376 206.7a1.49 1.49 0 0 1-2.4 .3M381.3 202l.7 .4M381.3 202l-6.1 3.5"/>
<path d="M381.3 202.8l.7 .4M381.3 202.8l-5.9 3.4M381.3 202v.8M382 202.4l.4 .4 .1 1M382 203.2a.65 .65 0 0 1 .5 .6 .65 .65 0 0 1-.5 .6l-11.6 6.8a2.56 2.56 0 0 1-2.9-.4M382 202.4v.8M385.4 200.1l1.4 .8M385.4 200.1v-1.3l1.4 .8v1.3M386.8 200.9l-4.3 2.5M83.9 228.1v-1.5l.1-.2h3.6l.2 .1 .1 6.9M83.9 228.1h4v.3h-4M83.9 228.1v.3"/>
<path d="M83.9 228.4v3.1a1.5 1.5 0 0 0 1.5 1.5 2.03 2.03 0 0 0 2.2-.7l.3-.8M83.9 227.7l-.1 5.7M85 231.5a.85 .85 0 0 0 .9 .7 .85 .85 0 0 0 .8-.7M85.6 229.9h.5l.2 .4-.2 .4h-.4l-.3-.4zM87.9 227.7v.2M112 230.9a1.5 1.5 0 0 0 1.4 2 1.5 1.5 0 0 0 1.4-2M112.2 230.9a1.29 1.29 0 0 0 1.2 1.8 1.29 1.29 0 0 0 1.2-1.8M112.2 230.9h-8.6a2.03 2.03 0 0 0 .7 2.3l.8 .2M112.2 230.9h.1M112.2 230.9a1.25 1.25 0 0 0 1.2 1.8 1.25 1.25 0 0 0 1.1-1.8M112.2 230.9a1.25 1.25 0 0 1 1.2-.7 1.25 1.25 0 0 1 1.1 .7M114.5 230.9h.1"/>
<path d="M114.6 230.9h8.5a2.03 2.03 0 0 1-.7 2.3l-.8 .2M213.5 228.8l-.3 .3 .3 .5M213.5 228.8v.8M213.5 229.6l1 .6M214 226.6v1.5l.2 .3M214 226.6h.5M214.3 228.3l-.8 .5M214.5 229.2v1M214.5 230.2h1.8M214.5 226.4h-.5v.2M214.5 227.4h1.8M214.5 223.3h.3"/>
<path d="M214.6 227.4v2l-.3-.7 .1-.8zM214.6 230.2v1.1l.3 .5M214.6 229.4h1.7M214.8 223.4h.1M214.9 223.3h1.4M214.9 230.2v1.6M214.9 231.8h.1M215 231.5v1.5h.3M215 230.2v1.3M215 231.5h.3M215.3 231.9h1M216.3 230.9h-1v1"/>
<path d="M339.1 220.1l2.1 .1M342.5 220.3h3.3"/>
<circle cx="85.9" cy="33.5" r=".75"/>
<circle cx="140.9" cy="32.4" r=".62"/>
<circle cx="70.1" cy="58" r="1.25"/>
<circle cx="71.3" cy="47" r=".62"/>
<circle cx="73.2" cy="42" r=".75"/>
<circle cx="73.2" cy="107" r=".75"/>
<circle cx="80.9" cy="114.7" r=".75"/>
<circle cx="85.9" cy="116.6" r=".63"/>
<circle cx="140.9" cy="115.5" r=".75"/>
<circle cx="145.9" cy="114.7" r=".75"/>
<circle cx="155.5" cy="102" r=".63"/>
<circle cx="73.2" cy="155.7" r="1"/>
<circle cx="85.9" cy="147.2" r="1"/>
<circle cx="85.9" cy="147.2" r=".05"/>
<circle cx="85.9" cy="147.2" r=".43"/>
<circle cx="140.9" cy="146.1" r=".38"/>
<circle cx="140.9" cy="146.1" r="1.5"/>
<circle cx="140.9" cy="146.1" r="1"/>
<circle cx="70.1" cy="171.7" r="1.25"/>
<circle cx="71.3" cy="160.7" r="1.5"/>
<circle cx="71.3" cy="160.7" r="1"/>
<circle cx="71.3" cy="160.7" r=".37"/>
<circle cx="353.7" cy="163" r=".04"/>
<circle cx="155.5" cy="215.7" r="1"/>
<circle cx="155.5" cy="215.7" r=".37"/>
<circle cx="155.5" cy="215.7" r="1.5"/>
<circle cx="334.7" cy="219" r=".04"/>
<circle cx="73.2" cy="220.7" r="1"/>
<circle cx="80.9" cy="228.4" r="1"/>
<circle cx="85.9" cy="230.3" r="1.5"/>
<circle cx="85.9" cy="230.3" r="1"/>
<circle cx="85.9" cy="230.3" r=".38"/>
<circle cx="140.9" cy="229.2" r=".43"/>
<circle cx="140.9" cy="229.2" r="1"/>
<circle cx="140.9" cy="229.2" r=".05"/>
<circle cx="145.9" cy="228.4" r="1"/>
</g>
<text font-size="4.9" x="310.9" y="268.4">B</text>
<g font-size="4.2">
<text x="108.1" y="17.7">181.0</text>
<text x="194.4" y="17.7">7.8</text>
<text x="109.3" y="23.4">7.13</text>
<text x="194.4" y="23.4">.31</text>
<text x="52.8" y="72.9">181.0</text>
<text x="54" y="78.6">7.13</text>
<text x="193.1" y="131.4">11.9</text>
<text x="194.3" y="137.1">.47</text>
<text x="341" y="242.6">SUBSTRATE HOLDER - M2</text>
<text x="349.9" y="256">COPPER - C10100 OFHC</text>
<text x="349.9" y="264.3">012730-000-A</text>
</g>
<g font-size="3.5">
<text x="313.1" y="256.5">SCALE</text>
<text x="332.2" y="264.3">DWG NO:</text>
</g>
<g font-size="3.4">
<text x="332.1" y="242.9">TITLE:</text>
<text x="332.3" y="255.4">MATERIAL:</text>
<text x="316.2" y="259.7">1:2</text>
<text x="320.5" y="267.8">1 OF 1</text>
</g>
<g font-size="3.2">
<text x="38.3" y="6.7">8</text>
<text x="90.2" y="6.7">7</text>
<text x="139.7" y="6.5">6</text>
<text x="190" y="6.5">5</text>
<text x="240.4" y="6.5">4</text>
<text x="290.4" y="6.7">3</text>
<text x="340.4" y="6.5">2</text>
<text x="391.9" y="6.7">1</text>
<text x="10.9" y="41.6">D</text>
<text x="418.9" y="40.7">D</text>
<text x="10.9" y="106.3">C</text>
<text x="418.4" y="106.4">C</text>
<text x="10.8" y="170.2">B</text>
<text x="419.4" y="170.6">B</text>
<text x="10.8" y="237.2">A</text>
<text x="418.6" y="236.8">A</text>
<text x="38.8" y="273.8">8</text>
<text x="90.4" y="273.8">7</text>
<text x="140.2" y="273.8">6</text>
<text x="190.1" y="273.9">5</text>
<text x="240.5" y="273.8">4</text>
<text x="289" y="273.9">3</text>
<text x="339.1" y="273.8">2</text>
<text x="391.4" y="274.1">1</text>
</g>
<g font-size="2.8">
<text x="306.6" y="243.4">DRAWN</text>
<text x="319.4" y="245.2">05/22/19</text>
<text x="319.4" y="241.6">MH</text>
<text x="305.5" y="250.5">CHECKED</text>
<text x="319.4" y="248.8">XX</text>
<text x="319.4" y="252.3">00/00/00</text>
<text x="309.7" y="263.7">SIZE</text>
<text x="321.5" y="263.7">SHEET</text>
</g>
<text font-size="2.4" x="268.7" y="245.8">UNLESS OTHERWISE SPECIFIED</text>
<g font-size="2">
<text x="266" y="241.6">DRAWING IS THIRD ANGLE PROJECTION</text>
<text x="266.1" y="248.1">DIMENSIONS ARE IN MILLIMETERS [IN]</text>
<text x="266.1" y="250.6">BREAK ALL SHARP EDGES</text>
<text x="266.1" y="253.2">FINISH: 1.6 μm</text>
<text x="266.1" y="255.8">TOLERANCES:</text>
<text x="204" y="261">THE INFORMATION CONTAINED IN THIS DRAWING IS THE SOLE</text>
<text x="204" y="263.5">PROPERTY OF ANGSTROM ENGINEERING. ANY REPRODUCTION</text>
<text x="218" y="258.8">PROPRIETARY AND CONFIDENTIAL</text>
<text x="266.1" y="263.4">.XX</text>
<text x="266.1" y="258.3">MACHINING:</text>
<text x="266.1" y="260.9">.X</text>
<text x="270.5" y="260.9">0.3</text>
<text x="271.7" y="263.4">0.13</text>
<text x="284.8" y="258.3">SHEET METAL:</text>
<text x="284.8" y="260.9">BENDING</text>
<text x="284.8" y="263.4">ROLLING</text>
<text x="296" y="263.4">2.0</text>
<text x="296.4" y="260.9">0.4</text>
<text x="204" y="266.1">IN PART OR AS A WHOLE WITHOUT THE WRITTEN PERMISSION OF</text>
<text x="204" y="268.6">ANGSTROM ENGINEERING IS PROHIBITED.</text>
<text x="266.1" y="265.9">ANGULAR</text>
<text x="278.4" y="265.9">0.5º</text>
<text x="284.8" y="265.9">ANGULAR</text>
<text x="297.2" y="265.9">1.0º</text>
</g>
</svg>
